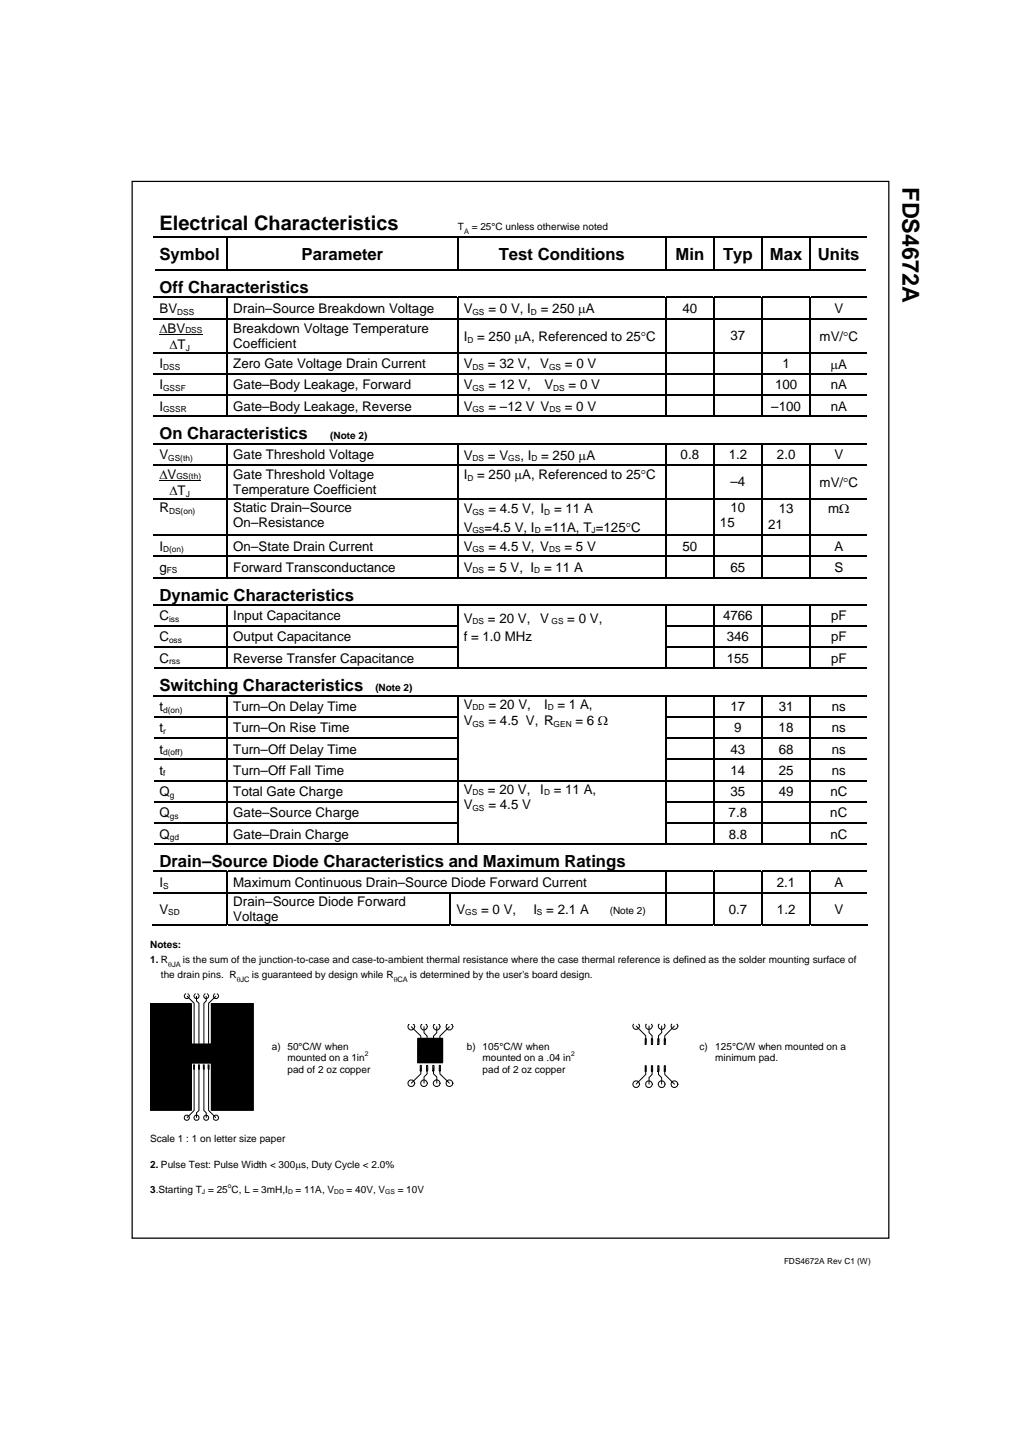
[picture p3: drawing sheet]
<svg xmlns="http://www.w3.org/2000/svg" width="210mm" height="297mm" viewBox="0 0 210 297" stroke-linecap="round" stroke-linejoin="round" font-family="sans-serif">
<path d="M27.2 37.3h155.6v217.4h-155.6z" fill="none" stroke="#010101" stroke-width=".26"/>
<g fill="none" stroke="#000" stroke-width=".25">
<path d="M31.6 48.7h15M46.9 48.7h47.1M94.1 48.8v6.7M94.3 48.7h42.5M136.9 48.8v6.7M137.1 48.7h9.6M146.8 48.8v6.7M147 48.7h9.6M156.8 48.7h9.7M166.8 48.7h11.5M31.6 61.2h15M31.6 65.6h15"/>
<path d="M31.6 72.5h15M31.6 76.9h15M46.9 61.2h47.1M46.9 65.6h47.1M46.9 72.5h47.1M46.9 76.9h47.1M94.1 61.3v4.1M94.1 65.7v6.7M94.1 72.7v4.1M94.1 77.1v4.1M94.3 61.2h42.5M94.3 65.6h42.5"/>
<path d="M94.3 72.5h42.5M94.3 76.9h42.5M136.9 61.3v4.1M136.9 65.7v6.7M136.9 72.7v4.1M136.9 77.1v4.1M137.1 61.2h9.6M137.1 65.6h9.6M137.1 72.5h9.6M137.1 76.9h9.6M146.8 61.3v4.1M146.8 65.7v6.7"/>
<path d="M146.8 72.7v4.1M146.8 77.1v4.1M147 61.2h9.6M147 65.6h9.6M147 72.5h9.6M147 76.9h9.6M156.8 61.2h9.7M156.8 65.6h9.7M156.8 72.5h9.7M156.8 76.9h9.7M166.8 61.2h11.5M166.8 65.6h11.5"/>
<path d="M166.8 72.5h11.5M166.8 76.9h11.5M31.6 81.3h15M31.6 91.2h15M31.6 95.6h15M46.9 81.3h47.1M46.9 91.2h47.1M46.9 95.6h47.1M94.1 81.4v4.2M94.1 91.4v4.1M94.1 95.8v6.7M94.3 81.3h42.5"/>
<path d="M94.3 91.2h42.5M94.3 95.6h42.5M136.9 81.4v4.2M136.9 91.4v4.1M136.9 95.8v6.7M137.1 81.3h9.6M137.1 91.2h9.6M137.1 95.6h9.6M146.8 81.4v4.2M146.8 91.4v4.1M146.8 95.8v6.7M147 81.3h9.6"/>
<path d="M147 91.2h9.6M147 95.6h9.6M156.8 81.3h9.7M156.8 91.2h9.7M156.8 95.6h9.7M166.8 81.3h11.5M166.8 91.2h11.5M166.8 95.6h11.5M31.6 102.6h15M31.6 110.1h15M31.6 114.4h15M31.6 118.8h146.7"/>
<path d="M46.9 102.6h47.1M46.9 110.1h47.1M46.9 114.4h47.1M94.1 102.7v7.2M94.1 110.2v4.1M94.1 114.6v4.1M94.3 102.6h42.5M94.3 110.1h42.5M94.3 114.4h42.5M136.9 102.7v7.2M136.9 110.2v4.1M136.9 114.6v4.1"/>
<path d="M137.1 102.6h9.6M137.1 110.1h9.6M137.1 114.4h9.6M146.8 102.7v7.2M146.8 110.2v4.1M146.8 114.6v4.1M147 102.6h9.6M147 110.1h9.6M147 114.4h9.6M156.8 102.6h9.7M156.8 110.1h9.7M156.8 114.4h9.7"/>
<path d="M166.8 102.6h11.5M166.8 110.1h11.5M166.8 114.4h11.5M31.6 124.4h146.7M31.7 128.8h14.9M31.7 133.1h14.9M31.7 137.5h146.6M46.9 128.8h47.1M46.9 133.1h47.1M94.1 124.5v4.1M94.1 128.9v4.1M94.1 133.3v4.1"/>
<path d="M136.9 124.5v4.1M136.9 128.9v4.1M136.9 133.3v4.1M137.1 128.8h9.6M137.1 133.1h9.6M146.8 124.5v4.1M146.8 128.9v4.1M146.8 133.3v4.1M147 128.8h9.6M147 133.1h9.6M156.8 128.8h9.7M156.8 133.1h9.7"/>
<path d="M166.8 128.8h11.5M166.8 133.1h11.5M31.6 143.1h15M31.7 147.4h14.9M31.7 151.8h14.9M31.7 156.2h14.9M46.9 143.1h47.1M46.9 147.4h47.1M46.9 151.8h47.1M46.9 156.2h47.1M94.1 143.2v4.1M94.1 147.6v4.1"/>
<path d="M94.1 152v4.1M94.1 156.3v4.1M94.3 143.1h42.5M136.9 143.2v4.1M136.9 147.6v4.1M136.9 152v4.1M136.9 156.3v4.1M137.1 143.1h9.6M137.1 147.4h9.6M137.1 151.8h9.6M137.1 156.2h9.6M146.8 143.2v4.1"/>
<path d="M146.8 147.6v4.1M146.8 152v4.1M146.8 156.3v4.1M147 143.1h9.6M147 147.4h9.6M147 151.8h9.6M147 156.2h9.6M156.8 143.1h9.7M156.8 147.4h9.7M156.8 151.8h9.7M156.8 156.2h9.7M166.8 143.1h11.5"/>
<path d="M166.8 147.4h11.5M166.8 151.8h11.5M166.8 156.2h11.5M31.7 160.6h14.9M31.7 173.7h146.6M46.9 160.6h47.1M94.1 160.7v4.1M94.1 165.1v4.1M94.1 169.5v4.1M94.3 160.6h42.5M136.9 160.7v4.1M136.9 165.1v4.1"/>
<path d="M136.9 169.5v4.1M136.9 179.4v4.1M137.1 160.6h9.6M146.8 160.7v4.1M146.8 165.1v4.1M146.8 169.5v4.1M146.8 179.4v4.1M147 160.6h9.6M156.8 160.6h9.7M166.8 160.6h11.5M31.3 190.2h15.3M46.9 190.2h45.6"/>
<path d="M92.6 183.8v6.6M92.8 190.2h44M136.9 183.8v6.6M137.1 190.2h9.6M146.8 183.8v6.6M147 190.2h9.6M156.8 190.2h9.7M166.8 190.2h11.6"/>
</g>
<g fill="#000">
<path d="M46.6 48.5h.3v.3h-.3zM94 48.5h.3v.3h-.3zM136.8 48.5h.3v.3h-.3zM146.7 48.5h.3v.3h-.3zM156.6 48.5h.2v.3h-.2zM166.5 48.5h.3v.3h-.3zM46.6 61.1h.3v.2h-.3zM46.6 65.4h.3v.3h-.3zM46.6 72.4h.3v.3h-.3zM46.6 76.8h.3v.3h-.3zM94 61.1h.3v.2h-.3zM94 65.4h.3v.3h-.3z"/>
<path d="M94 72.4h.3v.3h-.3zM94 76.8h.3v.3h-.3zM136.8 61.1h.3v.2h-.3zM136.8 65.4h.3v.3h-.3zM136.8 72.4h.3v.3h-.3zM136.8 76.8h.3v.3h-.3zM146.7 61.1h.3v.2h-.3zM146.7 65.4h.3v.3h-.3zM146.7 72.4h.3v.3h-.3zM146.7 76.8h.3v.3h-.3zM156.6 61.1h.2v.2h-.2zM156.6 65.4h.2v.3h-.2z"/>
<path d="M156.6 72.4h.2v.3h-.2zM156.6 76.8h.2v.3h-.2zM166.5 61.1h.3v.2h-.3zM166.5 65.4h.3v.3h-.3zM166.5 72.4h.3v.3h-.3zM166.5 76.8h.3v.3h-.3zM46.6 81.2h.3v.2h-.3zM46.6 91.1h.3v.3h-.3zM46.6 95.5h.3v.3h-.3zM94 81.2h.3v.2h-.3zM94 91.1h.3v.3h-.3zM94 95.5h.3v.3h-.3z"/>
<path d="M136.8 81.2h.3v.2h-.3zM136.8 91.1h.3v.3h-.3zM136.8 95.5h.3v.3h-.3zM146.7 81.2h.3v.2h-.3zM146.7 91.1h.3v.3h-.3zM146.7 95.5h.3v.3h-.3zM156.6 81.2h.2v.2h-.2zM156.6 91.1h.2v.3h-.2zM156.6 95.5h.2v.3h-.2zM166.5 81.2h.3v.2h-.3zM166.5 91.1h.3v.3h-.3zM166.5 95.5h.3v.3h-.3z"/>
<path d="M46.6 102.5h.3v.2h-.3zM46.6 109.9h.3v.3h-.3zM46.6 114.3h.3v.3h-.3zM94 102.5h.3v.2h-.3zM94 109.9h.3v.3h-.3zM94 114.3h.3v.3h-.3zM136.8 102.5h.3v.2h-.3zM136.8 109.9h.3v.3h-.3zM136.8 114.3h.3v.3h-.3zM146.7 102.5h.3v.2h-.3zM146.7 109.9h.3v.3h-.3zM146.7 114.3h.3v.3h-.3z"/>
<path d="M156.6 102.5h.2v.2h-.2zM156.6 109.9h.2v.3h-.2zM156.6 114.3h.2v.3h-.2zM166.5 102.5h.3v.2h-.3zM166.5 109.9h.3v.3h-.3zM166.5 114.3h.3v.3h-.3zM46.6 128.6h.3v.3h-.3zM46.6 133h.3v.3h-.3zM94 128.6h.3v.3h-.3zM94 133h.3v.3h-.3zM136.8 128.6h.3v.3h-.3zM136.8 133h.3v.3h-.3z"/>
<path d="M146.7 128.6h.3v.3h-.3zM146.7 133h.3v.3h-.3zM156.6 128.6h.2v.3h-.2zM156.6 133h.2v.3h-.2zM166.5 128.6h.3v.3h-.3zM166.5 133h.3v.3h-.3zM46.6 143h.3v.2h-.3zM46.6 147.3h.3v.3h-.3zM46.6 151.7h.3v.3h-.3zM46.6 156.1h.3v.2h-.3zM94 143h.3v.2h-.3zM94 147.3h.3v.3h-.3z"/>
<path d="M94 151.7h.3v.3h-.3zM94 156.1h.3v.2h-.3zM136.8 143h.3v.2h-.3zM136.8 147.3h.3v.3h-.3zM136.8 151.7h.3v.3h-.3zM136.8 156.1h.3v.2h-.3zM146.7 143h.3v.2h-.3zM146.7 147.3h.3v.3h-.3zM146.7 151.7h.3v.3h-.3zM146.7 156.1h.3v.2h-.3zM156.6 143h.2v.2h-.2zM156.6 147.3h.2v.3h-.2z"/>
<path d="M156.6 151.7h.2v.3h-.2zM156.6 156.1h.2v.2h-.2zM166.5 143h.3v.2h-.3zM166.5 147.3h.3v.3h-.3zM166.5 151.7h.3v.3h-.3zM166.5 156.1h.3v.2h-.3zM46.6 160.4h.3v.3h-.3zM46.6 164.8h.3v.3h-.3zM46.6 169.2h.3v.3h-.3zM46.6 179.2h.3v.2h-.3zM94 160.4h.3v.3h-.3zM94 164.8h.3v.3h-.3z"/>
<path d="M94 169.2h.3v.3h-.3zM136.8 160.4h.3v.3h-.3zM136.8 164.8h.3v.3h-.3zM136.8 169.2h.3v.3h-.3zM136.8 179.2h.3v.2h-.3zM146.7 160.4h.3v.3h-.3zM146.7 164.8h.3v.3h-.3zM146.7 169.2h.3v.3h-.3zM146.7 179.2h.3v.2h-.3zM156.6 160.4h.2v.3h-.2zM156.6 164.8h.2v.3h-.2zM156.6 169.2h.2v.3h-.2z"/>
<path d="M156.6 179.2h.2v.2h-.2zM166.5 160.4h.3v.3h-.3zM166.5 164.8h.3v.3h-.3zM166.5 169.2h.3v.3h-.3zM166.5 179.2h.3v.2h-.3zM46.6 183.5h.3v.3h-.3zM92.5 183.5h.3v.3h-.3zM136.8 183.5h.3v.3h-.3zM146.7 183.5h.3v.3h-.3zM156.6 183.5h.2v.3h-.2zM166.5 183.5h.3v.3h-.3z"/>
</g>
<g fill="none" stroke="#000" stroke-width=".23">
<path d="M31.9 55.6h146.1M46.7 48.8v6.7M156.7 48.8v6.7M166.7 48.8v6.7M46.7 61.3v4.1M46.7 65.7v6.7M46.7 72.7v4.1M46.7 77.1v4.1M156.7 61.3v4.1M156.7 65.7v6.7M156.7 72.7v4.1M156.7 77.1v4.1"/>
<path d="M166.7 61.3v4.1M166.7 65.7v6.7M166.7 72.7v4.1M166.7 77.1v4.1M31.6 85.7h146.7M46.7 81.4v4.2M46.7 91.4v4.1M46.7 95.8v6.7M156.7 81.4v4.2M156.7 91.4v4.1M156.7 95.8v6.7M166.7 81.4v4.2"/>
<path d="M166.7 91.4v4.1M166.7 95.8v6.7M46.7 102.7v7.2M46.7 110.2v4.1M46.7 114.6v4.1M156.7 102.7v7.2M156.7 110.2v4.1M156.7 114.6v4.1M166.7 102.7v7.2M166.7 110.2v4.1M166.7 114.6v4.1M46.7 124.5v4.1"/>
<path d="M46.7 128.9v4.1M46.7 133.3v4.1M156.7 124.5v4.1M156.7 128.9v4.1M156.7 133.3v4.1M166.7 124.5v4.1M166.7 128.9v4.1M166.7 133.3v4.1M46.7 143.2v4.1M46.7 147.6v4.1M46.7 152v4.1M46.7 156.3v4.1"/>
<path d="M156.7 143.2v4.1M156.7 147.6v4.1M156.7 152v4.1M156.7 156.3v4.1M166.7 143.2v4.1M166.7 147.6v4.1M166.7 152v4.1M166.7 156.3v4.1M31.6 179.3h15M31.7 164.9h14.9M31.7 169.3h14.9M46.7 160.7v4.1"/>
<path d="M46.7 165.1v4.1M46.7 169.5v4.1M46.7 179.4v4.1M46.9 164.9h47.1M46.9 169.3h47.1M46.9 179.3h89.9M137.1 164.9h9.6M137.1 169.3h9.6M137.1 179.3h9.6M147 164.9h9.6M147 169.3h9.6M147 179.3h9.6"/>
<path d="M156.7 160.7v4.1M156.7 165.1v4.1M156.7 169.5v4.1M156.7 179.4v4.1M156.8 164.9h9.7M156.8 169.3h9.7M156.8 179.3h9.7M166.7 160.7v4.1M166.7 165.1v4.1M166.7 169.5v4.1M166.7 179.4v4.1M166.8 164.9h11.5"/>
<path d="M166.8 169.3h11.5M166.8 179.3h11.5M31.6 183.7h15M46.7 183.8v6.6M46.9 183.7h45.6M92.8 183.7h44M137.1 183.7h9.6M147 183.7h9.6M156.7 183.8v6.6M156.8 183.7h9.7M166.7 183.8v6.6M166.8 183.7h11.5"/>
</g>
<g fill="none" stroke="#000" stroke-width=".21">
<path d="M32.8 68.8h8.9M32.8 98.8h8.6M30.8 206.4h8.6M30.9 206.4l-.1 .1M31 206.4l-.2 .2M31.1 206.4l-.3 .3M31.2 206.4l-.4 .4M31.3 206.4l-.5 .5M31.4 206.4l-.6 .6M31.5 206.4l-.7 .7M31.6 206.4l-.8 .8M31.6 206.4l-.8 .9"/>
<path d="M31.7 206.4l-.9 .9M31.8 206.4l-1 1M32 206.4l-1.2 1.2M32.1 206.4l-1.3 1.3M32.2 206.4l-1.4 1.4M32.3 206.4l-1.5 1.5M32.4 206.4l-1.6 1.6M32.5 206.4l-1.7 1.7M32.6 206.4l-1.8 1.8M32.7 206.4l-1.9 1.9M32.7 206.4l-1.9 2M32.8 206.4l-2 2"/>
<path d="M32.9 206.4l-2.1 2.2M33 206.4l-2.2 2.2M33.1 206.4l-2.3 2.3M33.2 206.4l-2.4 2.4M33.3 206.4l-2.5 2.5M33.3 206.4l-2.5 2.6M33.4 206.4l-2.6 2.6M33.5 206.4l-2.7 2.7M33.6 206.4l-2.8 2.8M33.7 206.4l-2.9 2.9M33.8 206.4l-3 3M33.8 206.4l-3 3.1"/>
<path d="M33.9 206.4l-3.1 3.2M34 206.4l-3.2 3.3M34.1 206.4l-3.3 3.3M34.2 206.4l-3.4 3.4M34.2 206.4l-3.4 3.5M34.4 206.4l-3.6 3.6M34.4 206.4l-3.6 3.7M34.5 206.4l-3.7 3.7M34.6 206.4l-3.8 3.8M34.7 206.4l-3.9 3.9M34.8 206.4l-4 4M34.9 206.4l-4.1 4.1"/>
<path d="M34.9 206.4l-4.1 4.2M35 206.4l-4.2 4.3M35.1 206.4l-4.3 4.4M35.2 206.4l-4.4 4.4M35.3 206.4l-4.5 4.5M35.4 206.4l-4.6 4.6M35.5 206.4l-4.7 4.7M35.5 206.4l-4.7 4.8M35.6 206.4l-4.8 4.9M35.7 206.4l-4.9 5M35.8 206.4l-5 5M35.9 206.4l-5.1 5.1"/>
<path d="M36 206.4l-5.2 5.2M36 206.4l-5.2 5.3M36.1 206.4l-5.3 5.4M36.2 206.4l-5.4 5.4M36.3 206.4l-5.5 5.5M36.4 206.4l-5.6 5.6M36.5 206.4l-5.7 5.7M36.6 206.4l-5.8 5.8M36.6 206.4l-5.8 5.9M36.7 206.4l-5.9 6M36.8 206.4l-6 6M36.9 206.4l-6.1 6.1"/>
<path d="M37 206.4l-6.2 6.2M37.1 206.4l-6.3 6.3M37.1 206.4l-6.3 6.4M37.2 206.4l-6.4 6.5M37.3 206.4l-6.5 6.6M37.4 206.4l-6.6 6.6M37.5 206.4l-6.7 6.7M37.6 206.4l-6.8 6.8M37.7 206.4l-6.9 6.9M37.7 206.4l-6.9 7M37.8 206.4l-7 7.1M37.9 206.4l-7.1 7.2"/>
<path d="M38 206.4l-7.2 7.2M38.1 206.4l-7.3 7.3M38.2 204.4l-.3 .5 .3 .5h.4l.4-.5-.4-.5M38.2 206.4l-7.4 7.4M38.3 206.4l-7.5 7.5M38.4 206.4l-7.6 7.6M38.4 206.4l-7.6 7.7M38.4 204.9l1.5 1.5v8.9M38.5 206.4l-7.7 7.8M38.6 206.4l-7.8 7.8M38.7 206.4l-7.9 7.9M38.8 206.4l-8 8"/>
<path d="M38.9 206.4l-8.1 8.1M38.9 206.4l-8.1 8.2M39 206.4l-8.2 8.3M39.1 206.4l-8.3 8.3M39.2 206.4l-8.4 8.4M39.3 206.4l-8.5 8.5M39.4 219.2l-8.6 8.5M39.4 219.3l-8.6 8.5M39.4 219.4l-8.6 8.5M39.4 219.4l-8.6 8.6M39.4 219.5l-8.6 8.6M39.4 219.6l-8.6 8.6"/>
<path d="M39.4 219.1l-8.6 8.6M39.4 219l-8.6 8.6M39.4 218.9l-8.6 8.6M39.4 214.6l-8.6 8.5M39.4 214.5l-8.6 8.6M39.4 214.4l-8.6 8.5M39.4 214.1l-8.6 8.6M39.4 214l-8.6 8.6M39.4 213.9l-8.6 8.6M39.4 213.6l-8.6 8.6M39.4 213.5l-8.6 8.6M39.4 213.4l-8.6 8.6"/>
<path d="M39.4 213.3l-8.6 8.6M39.4 213.1l-8.6 8.6M39.4 213l-8.6 8.6M39.4 212.9l-8.6 8.6M39.4 212.5l-8.6 8.5M39.4 212.4l-8.6 8.5M39.4 211.4l-8.6 8.5M39.4 211.2l-8.6 8.6M39.4 211l-8.6 8.6M39.4 210.9l-8.6 8.5M39.4 218.8l-8.6 8.5M39.4 206.4l-8.6 8.6"/>
<path d="M39.4 206.5l-8.6 8.6M39.4 206.6l-8.6 8.6M39.4 206.7l-8.6 8.6M39.4 206.8l-8.6 8.5M39.4 206.8l-8.6 8.6M39.4 206.9l-8.6 8.6M39.4 207.1l-8.6 8.5M39.4 207.1l-8.6 8.6M39.4 207.2l-8.6 8.6M39.4 207.3l-8.6 8.5M39.4 207.4l-8.6 8.5M39.4 207.5l-8.6 8.5"/>
<path d="M39.4 207.5l-8.6 8.6M39.4 207.6l-8.6 8.6M39.4 207.7l-8.6 8.6M39.4 207.8l-8.6 8.6M39.4 207.9l-8.6 8.5M39.4 207.9l-8.6 8.6M39.4 208l-8.6 8.6M39.4 208.1l-8.6 8.6M39.4 208.2l-8.6 8.6M39.4 208.3l-8.6 8.5M39.4 208.4l-8.6 8.6M39.4 208.5l-8.6 8.6"/>
<path d="M39.4 208.6l-8.6 8.5M39.4 208.7l-8.6 8.5M39.4 208.7l-8.6 8.6M39.4 208.8l-8.6 8.6M39.4 208.9l-8.6 8.6M39.4 209l-8.6 8.6M39.4 209.1l-8.6 8.5M39.4 209.2l-8.6 8.5M39.4 209.3l-8.6 8.5M39.4 209.3l-8.6 8.6M39.4 209.4l-8.6 8.6M39.4 209.5l-8.6 8.6"/>
<path d="M39.4 209.6l-8.6 8.6M39.4 209.7l-8.6 8.5M39.4 209.8l-8.6 8.5M39.4 209.8l-8.6 8.6M39.4 209.9l-8.6 8.6M39.4 210l-8.6 8.6M39.4 210.1l-8.6 8.6M39.4 210.2l-8.6 8.5M39.4 210.3l-8.6 8.5M39.4 210.4l-8.6 8.5M39.4 210.4l-8.6 8.6M39.4 210.5l-8.6 8.6"/>
<path d="M39.4 210.6l-8.6 8.6M39.4 210.8l-8.6 8.5M39.4 210.9l-8.6 8.6M39.4 211.1l-8.6 8.6M39.4 211.3l-8.6 8.5M39.4 211.4l-8.6 8.6M39.4 211.5l-8.6 8.6M39.4 211.6l-8.6 8.6M39.4 211.7l-8.6 8.6M39.4 211.8l-8.6 8.5M39.4 211.9l-8.6 8.5M39.4 212l-8.6 8.5"/>
<path d="M39.4 212l-8.6 8.6M39.4 212.1l-8.6 8.6M39.4 212.2l-8.6 8.6M39.4 212.3l-8.6 8.6M39.4 212.6l-8.6 8.5M39.4 212.6l-8.6 8.6M39.4 212.7l-8.6 8.6M39.4 212.8l-8.6 8.6M39.4 213.1l-8.6 8.5M39.4 213.2l-8.6 8.6M39.4 213.7l-8.6 8.5M39.4 213.8l-8.6 8.5"/>
<path d="M39.4 213.8l-8.6 8.6M39.4 214.2l-8.6 8.5M39.4 214.2l-8.6 8.6M39.4 214.4l-8.6 8.6M39.4 214.7l-8.6 8.6M39.4 218.8l-8.6 8.6M39.4 219.7l-8.6 8.6M39.4 219.9l-8.5 8.5M39.4 220l-8.4 8.4M39.4 219.8l-8.6 8.6M39.4 214.8h4.1v-8.4h8.6v22h-8.6v-9.7h-4.1v9.7h-8.6M39.4 206.4v8.4"/>
<path d="M39.4 214.8l-8.6 8.5M39.5 214.8l-8.7 8.6M39.5 214.8l-8.7 8.7M39.6 214.8l-8.8 8.8M39.7 214.8l-8.9 8.9M39.8 214.8l-9 9M39.8 214.9h.2v.8h-.2zM39.8 219.1h.2v.8h-.2zM39.9 214.8l-9.1 9M39.9 219.5v8.9l-1.5 1.5M40 214.8l-9.2 9.1M40.1 214.8l-9.3 9.2"/>
<path d="M40.1 214.8l-9.3 9.3M40.2 204.4l-.3 .5 .3 .5h.4l.3-.2 .1-.3-.4-.5M40.2 214.8l-9.4 9.4M40.3 214.8l-9.5 9.4M40.4 214.8l-9.6 9.6M40.4 204.9v1l.5 .5v8.9M40.5 214.8l-9.7 9.6M40.6 214.8l-9.8 9.7M40.6 214.8l-9.8 9.8M40.7 214.8l-9.9 9.9M40.8 214.8l-10 10M40.8 214.9h.2v.8h-.2z"/>
<path d="M40.8 219.1h.2v.8h-.2zM40.9 214.8l-10.1 10.1M40.9 219.5v8.9l-.5 .5v1M41 214.8l-10.2 10.1M41.1 214.8l-10.3 10.2M41.1 217.4h.6M41.2 214.8l-10.4 10.3M41.2 214.8l-10.4 10.4M41.3 214.8l-10.5 10.5M41.4 214.8l-10.6 10.6M41.4 217.1v.6M41.5 214.8l-10.7 10.7"/>
<path d="M41.6 214.8l-10.8 10.7M41.7 214.8l-10.9 10.8M41.7 214.8l-10.9 10.9M41.8 214.9h.2v.8h-.2zM41.8 219.1h.2v.8h-.2zM41.8 214.8l-11 11M41.9 214.8l-11.1 11.1M41.9 219.5v8.9l.5 .5v1M42 214.8l-11.2 11.2M42.1 214.8l-11.3 11.3M42.2 214.8l-11.4 11.4M42.2 204.4l-.3 .5 .3 .5h.4l.3-.5-.3-.5"/>
<path d="M42.3 214.8l-11.5 11.5M42.4 204.9v1l-.5 .5v8.9M42.4 214.8l-11.6 11.6M42.5 214.8l-11.7 11.7M42.6 214.8l-11.8 11.8M42.7 214.8l-11.9 11.8M42.8 214.8l-12 11.9M42.8 214.9h.2v.8h-.2zM42.8 219.1h.2v.8h-.2zM42.8 214.8l-12 12M42.9 219.5v8.9l1.5 1.5M42.9 214.8l-12.1 12.1"/>
<path d="M43 214.8l-12.2 12.2M43.1 214.8l-12.3 12.3M43.2 214.8l-12.4 12.4M43.3 214.8l-12.5 12.5M43.3 214.8l-3.8 3.9M43.4 214.8l-3.9 3.9M43.5 206.4v.1M43.6 206.4l-.1 .2M43.7 206.4l-.2 .3M43.8 206.4l-.3 .4M43.9 206.4l-.4 .4M43.9 206.4l-.4 .5"/>
<path d="M44 206.4l-.5 .6M44.1 206.4l-.6 .7M44.2 204.4l-.3 .5 .3 .5h.4l.4-.5-.4-.5M44.2 206.4l-.7 .8M44.3 206.4l-.8 .9M44.4 206.4l-.9 .9M44.4 204.9l-1.5 1.5v8.9M44.5 206.4l-1 1M44.6 206.4l-1.1 1.1M44.6 206.4l-1.1 1.2M44.7 206.4l-1.2 1.3M44.8 206.4l-1.3 1.4"/>
<path d="M44.9 206.4l-1.4 1.5M45 206.4l-1.5 1.5M45 206.4l-1.5 1.6M45.1 206.4l-1.6 1.7M45.2 206.4l-1.7 1.8M45.3 206.4l-1.8 1.9M45.4 206.4l-1.9 2M45.5 206.4l-2 2M45.6 206.4l-2.1 2.1M45.7 206.4l-2.2 2.2M45.7 206.4l-2.2 2.3M45.8 206.4l-2.3 2.4"/>
<path d="M45.9 206.4l-2.4 2.5M46 206.4l-2.5 2.6M46.1 206.4l-2.6 2.6M46.1 206.4l-2.6 2.7M46.2 206.4l-2.7 2.8M46.3 206.4l-2.8 2.9M46.4 206.4l-2.9 3M46.5 206.4l-3 3.1M46.6 206.4l-3.1 3.2M46.7 206.4l-3.2 3.3M46.8 206.4l-3.3 3.4M46.9 206.4l-3.4 3.5"/>
<path d="M47 206.4l-3.5 3.6M47.1 206.4l-3.6 3.7M47.2 206.4l-3.7 3.7M47.3 206.4l-3.8 3.8M47.3 206.4l-3.8 3.9M47.4 206.4l-3.9 4M47.5 206.4l-4 4.1M47.6 206.4l-4.1 4.2M47.7 206.4l-4.2 4.3M47.8 206.4l-4.3 4.3M47.8 206.4l-4.3 4.4M47.9 206.4l-4.4 4.5"/>
<path d="M48 206.4l-4.5 4.6M48.1 206.4l-4.6 4.7M48.2 206.4l-4.7 4.8M48.3 206.4l-4.8 4.9M48.4 206.4l-4.9 4.9M48.5 206.4l-5 5M48.5 206.4l-5 5.1M48.6 206.4l-5.1 5.2M48.8 206.4l-5.3 5.4M48.9 206.4l-5.4 5.4M48.9 206.4l-5.4 5.5M49 206.4l-5.5 5.6"/>
<path d="M49.1 206.4l-5.6 5.7M49.2 206.4l-5.7 5.8M49.3 206.4l-5.8 5.9M49.4 206.4l-5.9 6M49.5 206.4l-6 6M49.6 206.4l-6.1 6.1M49.6 206.4l-6.1 6.2M49.7 206.4l-6.2 6.3M49.8 206.4l-6.3 6.4M49.9 206.4l-6.4 6.5M50 206.4l-6.5 6.6M50.1 206.4l-6.6 6.7"/>
<path d="M50.2 206.4l-6.7 6.8M50.3 206.4l-6.8 6.9M50.4 206.4l-6.9 7M50.5 206.4l-7 7.1M50.6 206.4l-7.1 7.2M50.7 206.4l-7.2 7.2M50.7 206.4l-7.2 7.3M50.8 206.4l-7.3 7.4M50.9 206.4l-7.4 7.5M51 206.4l-7.5 7.6M51.1 206.4l-7.6 7.7M51.2 206.4l-7.7 7.7"/>
<path d="M51.2 206.4l-7.7 7.8M51.3 206.4l-7.8 7.9M51.4 206.4l-7.9 8M51.5 206.4l-8 8.1M51.6 206.4l-8.1 8.2M51.7 206.4l-8.2 8.3M51.8 206.4l-8.3 8.3M51.9 206.4l-12.3 12.3M51.9 206.4l-12.2 12.3M52 206.4l-12.2 12.3M52.1 206.4l-12.2 12.3M52.1 207.9l-10.8 10.8"/>
<path d="M52.1 209.5l-9.2 9.2M52.1 210l-8.6 8.7M52.1 210.1l-8.6 8.7M52.1 210.2l-8.6 8.6M52.1 210.3l-8.6 8.6M52.1 210.4l-8.6 8.6M52.1 210.4l-8.6 8.7M52.1 210.5l-8.6 8.7M52.1 210.6l-8.6 8.6M52.1 210.7l-8.6 8.6M52.1 210.8l-8.6 8.6M52.1 210.9l-8.6 8.6"/>
<path d="M52.1 210.9l-8.6 8.7M52.1 211.1l-8.6 8.6M52.1 211.1l-8.6 8.7M52.1 211.2l-8.6 8.6M52.1 211.3l-8.6 8.6M52.1 211.4l-8.6 8.6M52.1 211.5l-8.6 8.6M52.1 211.5l-8.6 8.7M52.1 211.6l-8.6 8.7M52.1 211.7l-8.6 8.6M52.1 211.8l-8.6 8.6M52.1 211.9l-8.6 8.6"/>
<path d="M52.1 212l-8.6 8.6M52.1 212l-8.6 8.7M52.1 212.2l-8.6 8.6M52.1 212.2l-8.6 8.7M52.1 212.3l-8.6 8.6M52.1 212.4l-8.6 8.6M52.1 212.5l-8.6 8.6M52.1 212.6l-8.6 8.6M52.1 212.6l-8.6 8.7M52.1 212.7l-8.6 8.7M52.1 212.8l-8.6 8.7M52.1 212.9l-8.6 8.7"/>
<path d="M52.1 213l-8.6 8.6M52.1 213.1l-8.6 8.6M52.1 213.2l-8.6 8.6M52.1 213.3l-8.6 8.6M52.1 213.3l-8.6 8.7M52.1 213.4l-8.6 8.7M52.1 213.5l-8.6 8.7M52.1 213.6l-8.6 8.6M52.1 213.7l-8.6 8.6M52.1 213.8l-8.6 8.6M52.1 213.9l-8.6 8.6M52.1 213.9l-8.6 8.7"/>
<path d="M52.1 214l-8.6 8.7M52.1 214.1l-8.6 8.6M52.1 214.2l-8.6 8.6M52.1 214.3l-8.6 8.6M52.1 214.4l-8.6 8.6M52.1 214.4l-8.6 8.7M52.1 214.5l-8.6 8.6M52.1 214.6l-8.6 8.6M52.1 214.7l-8.6 8.7M52.1 214.8l-8.6 8.6M52.1 214.9l-8.6 8.6M52.1 215l-8.6 8.6"/>
<path d="M52.1 215l-8.6 8.7M52.1 215.1l-8.6 8.7M52.1 215.2l-8.6 8.6M52.1 215.3l-8.6 8.6M52.1 215.4l-8.6 8.6M52.1 215.5l-8.6 8.6M52.1 215.5l-8.6 8.7M52.1 215.6l-8.6 8.7M52.1 215.7l-8.6 8.6M52.1 215.8l-8.6 8.6M52.1 215.9l-8.6 8.6M52.1 216l-8.6 8.6"/>
<path d="M52.1 216l-8.6 8.7M52.1 216.1l-8.6 8.7M52.1 216.2l-8.6 8.7M52.1 216.3l-8.6 8.7M52.1 216.4l-8.6 8.6M52.1 216.5l-8.6 8.6M52.1 216.6l-8.6 8.6M52.1 216.6l-8.6 8.7M52.1 216.7l-8.6 8.7M52.1 216.8l-8.6 8.6M52.1 216.9l-8.6 8.7M52.1 217l-8.6 8.6"/>
<path d="M52.1 217.1l-8.6 8.6M52.1 217.2l-8.6 8.6M52.1 217.3l-8.6 8.6M52.1 217.3l-8.6 8.7M52.1 217.4l-8.6 8.7M52.1 217.5l-8.6 8.6M52.1 217.6l-8.6 8.6M52.1 217.7l-8.6 8.6M52.1 217.8l-8.6 8.6M52.1 217.8l-8.6 8.7M52.1 217.9l-8.6 8.7M52.1 218l-8.6 8.6"/>
<path d="M52.1 218.1l-8.6 8.6M52.1 218.2l-8.6 8.6M52.1 218.2l-8.6 8.7M52.1 218.4l-8.6 8.6M52.1 218.5l-8.6 8.6M52.1 218.5l-8.6 8.7M52.1 218.6l-8.6 8.6M52.1 218.7l-8.6 8.6M52.1 218.8l-8.6 8.6M52.1 218.9l-8.6 8.6M52.1 218.9l-8.6 8.7M52.1 219l-8.6 8.7"/>
<path d="M52.1 219.1l-8.6 8.7M52.1 219.2l-8.6 8.6M52.1 219.3l-8.6 8.6M52.1 219.4l-8.6 8.6M52.1 219.5l-8.6 8.6M52.1 219.6l-8.6 8.6M52.1 219.7l-8.6 8.6M52.1 208.6l-10.1 10.1M52.1 208.8l-9.9 9.9M52.1 209.1l-9.6 9.6M52.1 209.3l-9.3 9.4M52.1 206.7l-12 12"/>
<path d="M52.1 206.5l-12.1 12.2M52.1 207.2l-11.4 11.5M52.1 207.7l-10.9 11M52.1 208.1l-10.5 10.6M52.1 208.4l-10.3 10.3M52.1 208.7l-10 10M52.1 209.8l-8.8 8.9M52.1 206.9l-11.7 11.8M52.1 208l-10.7 10.7M52.1 220l-8.4 8.4M52.1 207.5l-11.2 11.2M52.1 209.6l-9.1 9.1"/>
<path d="M52.1 206.8l-11.9 11.9M52.1 207.1l-11.6 11.6M52.1 207.3l-11.4 11.4M52.1 208.2l-10.4 10.5M52.1 208.5l-10.2 10.2M52.1 208.9l-9.8 9.8M52.1 219.8l-8.6 8.6M52.1 207.6l-11.1 11.1M52.1 208.7l-9.9 10M52.1 209.2l-9.5 9.5M52.1 209.4l-9.3 9.3M52.1 209.7l-9 9"/>
<path d="M52.1 206.6l-12 12.1M52.1 206.9l-11.8 11.8M52.1 207.1l-11.5 11.6M52.1 209l-9.7 9.7M52.1 207.8l-10.9 10.9M52.1 208l-10.6 10.7M52.1 209.9l-8.8 8.8M52.1 219.9l-8.5 8.5M52.1 207.4l-11.3 11.3M52.1 208.3l-10.4 10.4M52.1 207.6l-11 11.1M52.1 209.3l-9.4 9.4"/>
<path d="M52.1 209.8l-8.9 8.9M84.2 210.6l-.3 .6 .1 .4 .3 .3h.5l.3-.3 .2-.4-.4-.6M84.6 211.2l2 1.9v1.2M85.9 213.6h5.1v5h-5.1zM86 213.6l-.1 .1M86.1 213.6l-.2 .2M86.2 213.6l-.3 .3M86.4 213.6l-.5 .4M86.4 213.7h.3v1.1h-.3zM86.4 219.2h.3v1.1h-.3zM86.5 213.6l-.6 .5M86.6 219.7v1.2l-2 1.9"/>
<path d="M86.6 213.6l-.7 .6M86.7 213.6l-.8 .8M86.8 210.6l-.3 .6 .1 .4 .4 .3h.4l.3-.3 .2-.4-.4-.6M86.8 213.6l-.9 .9M86.9 213.6l-1 1M87 213.6l-1.1 1.1M87.2 213.6l-1.3 1.2M87.2 211.2v1.2l.6 .7v1.2M87.3 213.6l-1.4 1.3M87.4 213.6l-1.5 1.4M87.5 213.6l-1.6 1.5M87.6 213.6l-1.7 1.6"/>
<path d="M87.7 213.7h.3v1.1h-.3zM87.7 219.2h.3v1.1h-.3zM87.7 213.6l-1.8 1.7M87.8 213.6l-1.9 1.8M87.8 219.7v1.2l-.6 .6v1.3M87.9 213.6l-2 1.9M88.1 213.6l-2.2 2M88.1 217h.8M88.2 213.6l-2.3 2.2M88.3 213.6l-2.4 2.3M88.4 213.6l-2.5 2.4M88.5 213.6l-2.6 2.5"/>
<path d="M88.5 216.6v.8M88.6 213.6l-2.7 2.6M88.7 213.6l-2.8 2.7M88.8 213.6l-2.9 2.9M88.9 213.6l-3 2.9M89 213.7h.3v1.1h-.3zM89 219.2h.3v1.1h-.3zM89 213.6l-3.1 3M89.2 219.7v1.2l.6 .6v1.3M89.2 213.6l-3.3 3.2M89.3 213.6l-3.4 3.3M89.4 213.6l-3.5 3.4"/>
<path d="M89.5 213.6l-3.6 3.5M89.5 210.6l-.4 .6 .1 .4 .4 .3h.4l.4-.3 .1-.4-.3-.6M89.6 213.6l-3.7 3.6M89.7 213.6l-3.8 3.7M89.8 211.2v1.2l-.6 .7v1.2M89.8 213.6l-3.9 3.8M89.9 213.6l-4 3.9M90.1 213.6l-4.2 4.1M90.1 213.6l-4.2 4.2M90.3 213.6l-4.4 4.3M90.3 213.7h.3v1.1h-.3zM90.3 219.2h.3v1.1h-.3z"/>
<path d="M90.4 213.6l-4.5 4.4M90.5 219.7v1.2l1.9 1.9M90.5 213.6l-4.6 4.5M90.6 213.6l-4.7 4.6M90.7 213.6l-4.8 4.7M90.8 213.6l-4.9 4.8M90.9 213.6l-5 4.9M91 218l-.6 .6M91 218.5l-.1 .1M91 218.4l-.2 .2M91 217.1l-1.5 1.5M91 214.5l-4.2 4.1"/>
<path d="M91 215l-3.6 3.6M91 217.8l-.9 .8M91 213.7l-5 4.9M91 215.9l-2.7 2.7M91 216.5l-2.2 2.1M91 216.5l-2.1 2.1M91 217.2l-1.4 1.4M91 215.1l-3.5 3.5M91 217.9l-.7 .7M91 213.8l-4.9 4.8M91 215.2l-3.4 3.4M91 213.9l-4.7 4.7"/>
<path d="M91 216.7l-2 1.9M91 214.6l-4.1 4M91 217.3l-1.3 1.3M91 214.8l-3.8 3.8M91 215.3l-3.3 3.3M91 217.4l-1.2 1.2M91 216l-2.6 2.6M91 217.6l-1 1M91 218.1l-.5 .5M91 214l-4.6 4.6M91 216.1l-2.5 2.5M91 214.1l-4.5 4.5"/>
<path d="M91 214.7l-4 3.9M91 216.2l-2.4 2.4M91 216.8l-1.8 1.8M91 215.4l-3.2 3.2M91 217.7l-.9 .9M91 216.9l-1.7 1.7M91 217l-1.6 1.6M91 215.5l-3.1 3.1M91 214.4l-4.3 4.2M91 214.9l-3.7 3.7M91 218.3l-.3 .3M91 213.6l-5.1 5"/>
<path d="M91 215.6l-2.9 3M91 216.3l-2.3 2.3M91 215.8l-2.8 2.8M91 214.2l-4.4 4.4M91 218.2l-.4 .4M92.1 210.6l-.3 .2-.1 .4 .1 .4 .4 .3h.4l.4-.3 .2-.4-.4-.6M92.4 211.2l-1.9 1.9v1.2M130.4 210.6l-.3 .5 .2 .4 .3 .2h.4l.4-.2 .2-.4-.3-.5M130.8 211.1l2 2v1.1M132.7 213.7h.2v1.1h-.2zM132.7 219.2h.2v1.2h-.2zM132.8 219.8v1.2l-2 2"/>
<path d="M133 210.6l-.2 .5 .1 .4 .3 .2h.5l.3-.2 .2-.4-.3-.5M133.5 211.1v1.3l.6 .7v1.1M134 213.7h.2v1.1h-.2zM134 219.2h.2v1.2h-.2zM134.1 219.8v1.2l-.6 .7v1.3M135.3 213.7h.2v1.1h-.2zM135.3 219.2h.2v1.2h-.2zM135.4 219.8v1.2l.7 .7v1.3M135.6 210.6l-.2 .5 .1 .4 .3 .2h.5l.4-.2 .1-.4-.2-.5M136.1 211.1v1.3l-.7 .7v1.1M136.6 213.7h.2v1.1h-.2zM136.6 219.2h.2v1.2h-.2z"/>
<path d="M136.7 219.8v1.2l2 2M138.2 210.6l-.2 .5 .1 .4 .4 .2h.4l.4-.2 .1-.4-.2-.5M138.7 211.1l-2 2v1.1M39.4 227.7l-.7 .7M39.4 224.6l-3.9 3.8M39.4 225.7l-2.7 2.7M39.4 226.3l-2.2 2.1M39.4 224.1l-4.3 4.3M39.4 220.1l-8.3 8.3M39.4 220.5l-7.9 7.9M39.4 221.1l-7.3 7.3M39.4 222.3l-6.1 6.1"/>
<path d="M39.4 222.7l-5.7 5.7M39.4 222.9l-5.5 5.5M39.4 223.5l-5 4.9M39.4 225l-3.4 3.4M39.4 226.5l-1.9 1.9M39.4 220.8l-7.6 7.6M39.4 225.6l-2.8 2.8M39.4 224.6l-3.8 3.8M39.4 226.8l-1.7 1.6M39.4 227.9l-.5 .5M39.4 220.4l-8 8M39.4 220.6l-7.8 7.8"/>
<path d="M39.4 222l-6.4 6.4M39.4 222.5l-5.9 5.9M39.4 222.8l-5.6 5.6M39.4 223.2l-5.2 5.2M39.4 224.9l-3.5 3.5M39.4 226.4l-2.1 2M39.4 224.4l-4.1 4M39.4 227l-1.4 1.4M39.4 226.6l-1.8 1.8M39.4 223.9l-4.5 4.5M39.4 226.1l-2.3 2.3M39.4 228.2l-.2 .2"/>
<path d="M39.4 227.3l-1.2 1.1M39.4 220.9l-7.5 7.5M39.4 221.1l-7.2 7.3M39.4 221.6l-6.8 6.8M39.4 222.1l-6.3 6.3M39.4 223.7l-4.7 4.7M39.4 221.3l-7.1 7.1M39.4 224.2l-4.2 4.2M39.4 225.8l-2.6 2.6M39.4 227.5l-.9 .9M39.4 227.1l-1.3 1.3M39.4 221.4l-7 7"/>
<path d="M39.4 223.5l-4.9 4.9M39.4 225.1l-3.3 3.3M39.4 221.8l-6.6 6.6M39.4 222.6l-5.8 5.8M39.4 223l-5.4 5.4M39.4 227.4l-1 1M39.4 224.7l-3.7 3.7M39.4 226.8l-1.6 1.6M39.4 228l-.4 .4M39.4 225.9l-2.5 2.5M39.4 220.2l-8.2 8.2M39.4 223.8l-4.6 4.6"/>
<path d="M39.4 224.5l-4 3.9M39.4 225.4l-3 3M39.4 223.3l-5.2 5.1M39.4 228.3l-.1 .1M39.4 223.1l-5.3 5.3M39.4 225.2l-3.2 3.2M39.4 225.7l-2.8 2.7M39.4 222.2l-6.2 6.2M39.4 220l-8.3 8.4M39.4 221l-7.4 7.4M39.4 221.7l-6.8 6.7M39.4 226.4l-2 2"/>
<path d="M39.4 221.2l-7.2 7.2M39.4 226.9l-1.5 1.5M39.4 227.6l-.8 .8M39.4 224l-4.4 4.4M39.4 223.4l-5 5M39.4 227.2l-1.2 1.2M39.4 226.7l-1.7 1.7M39.4 226.2l-2.3 2.2M39.4 220.3l-8.1 8.1M39.4 221.5l-6.9 6.9M39.4 223.6l-4.8 4.8M39.4 221.9l-6.5 6.5"/>
<path d="M39.4 222.4l-6 6M39.4 227.9l-.6 .5M39.4 225.5l-3 2.9M39.4 224.3l-4.1 4.1M39.4 228.1l-.3 .3M39.4 226l-2.4 2.4M39.4 221.7l-6.7 6.7M52.1 221.3l-7.1 7.1M52.1 222.9l-5.5 5.5M52.1 223.5l-4.9 4.9M52.1 225.6l-2.8 2.8M52.1 224.6l-3.8 3.8"/>
<path d="M52.1 227.3l-1.1 1.1M52.1 220.4l-8 8M52.1 220.9l-7.5 7.5M52.1 222.5l-5.9 5.9M52.1 222.8l-5.6 5.6M52.1 224.9l-3.5 3.5M52.1 220.1l-8.3 8.3M52.1 221.6l-6.8 6.8M52.1 223.7l-4.7 4.7M52.1 227l-1.4 1.4M52.1 227.5l-.9 .9M52.1 224.5l-3.9 3.9"/>
<path d="M52.1 223.9l-4.4 4.5M52.1 226.1l-2.3 2.3M52.1 226.8l-1.7 1.6M52.1 221.1l-7.2 7.3M52.1 222.1l-6.3 6.3M52.1 223l-5.4 5.4M52.1 224.2l-4.2 4.2M52.1 224.7l-3.6 3.7M52.1 225.1l-3.2 3.3M52.1 226.4l-2.1 2M52.1 226.9l-1.5 1.5M52.1 228l-.3 .4"/>
<path d="M52.1 223.3l-5.1 5.1M52.1 225.4l-3 3M52.1 227.1l-1.3 1.3M52.1 226.6l-1.8 1.8M52.1 221.4l-7 7M52.1 221.8l-6.6 6.6M52.1 221.9l-6.4 6.5M52.1 225.7l-2.7 2.7M52.1 222.4l-6 6M52.1 222.6l-5.8 5.8M52.1 228.3l-.1 .1M52.1 227.4l-1 1"/>
<path d="M52.1 223.1l-5.3 5.3M52.1 225.9l-2.5 2.5M52.1 220.2l-8.2 8.2M52.1 220.7l-7.7 7.7M52.1 221.2l-7.1 7.2M52.1 221.7l-6.7 6.7M52.1 222.8l-5.5 5.6M52.1 223.8l-4.6 4.6M52.1 225l-3.4 3.4M52.1 223.4l-5 5M52.1 227.6l-.8 .8M52.1 227.2l-1.2 1.2"/>
<path d="M52.1 224l-4.3 4.4M52.1 225.2l-3.2 3.2M52.1 226.2l-2.2 2.2M52.1 225.8l-2.6 2.6M52.1 227.9l-.5 .5M52.1 220.5l-7.9 7.9M52.1 221l-7.4 7.4M52.1 222.2l-6.2 6.2M52.1 226.9l-1.4 1.5M52.1 228.1l-.3 .3M52.1 225.5l-2.9 2.9M52.1 226.7l-1.7 1.7"/>
<path d="M52.1 220l-8.3 8.4M52.1 220.6l-7.8 7.8M52.1 221.5l-6.9 6.9M52.1 222l-6.4 6.4M52.1 222.7l-5.7 5.7M52.1 223.6l-4.8 4.8M52.1 226.4l-2 2M52.1 227.4l-.9 1M52.1 223.9l-4.5 4.5M52.1 224.3l-4.1 4.1M52.1 224.4l-4 4M52.1 224.8l-3.6 3.6"/>
<path d="M52.1 226l-2.4 2.4M52.1 227.7l-.7 .7M52.1 228.2l-.2 .2M52.1 220.3l-8.1 8.1M52.1 221.7l-6.6 6.7M52.1 222.3l-6.1 6.1M52.1 220.8l-7.6 7.6M52.1 225.1l-3.3 3.3M52.1 226.3l-2.1 2.1M52.1 223.2l-5.2 5.2M52.1 224.1l-4.3 4.3M52.1 225.3l-3.1 3.1"/>
<path d="M52.1 225.8l-2.5 2.6M52.1 228l-.4 .4M52.1 220.6l-7.7 7.8M52.1 221.1l-7.3 7.3M52.1 226.5l-1.9 1.9"/>
<circle cx="38.4" cy="229.9" r=".55"/>
<circle cx="40.4" cy="229.9" r=".54"/>
<circle cx="42.4" cy="229.9" r=".54"/>
<circle cx="44.4" cy="229.9" r=".56"/>
<circle cx="84.6" cy="222.8" r=".71"/>
<circle cx="87.2" cy="222.8" r=".7"/>
<circle cx="89.8" cy="222.8" r=".7"/>
<circle cx="92.4" cy="222.8" r=".72"/>
<circle cx="130.8" cy="223" r=".7"/>
<circle cx="133.5" cy="223" r=".71"/>
<circle cx="136.1" cy="223" r=".7"/>
<circle cx="138.7" cy="223" r=".72"/>
</g>
<text font-size="4.8" x="185.6" y="38.5" transform="rotate(90 185.6 38.5)">FDS4672A</text>
<text font-size="4.1" x="32.8" y="47.3">Electrical Characteristics</text>
<g font-size="3.4">
<text x="32.8" y="53.4">Symbol</text>
<text x="62" y="53.4">Parameter</text>
<text x="102.6" y="53.4">Test Conditions</text>
<text x="138.9" y="53.4">Min</text>
<text x="148.7" y="53.4">Typ</text>
<text x="158.4" y="53.4">Max</text>
<text x="168.2" y="53.4">Units</text>
<text x="32.8" y="60.3">Off Characteristics</text>
<text x="32.8" y="90.4">On Characteristics</text>
<text x="32.8" y="123.5">Dynamic Characteristics</text>
<text x="32.8" y="142.2">Switching Characteristics</text>
<text x="32.8" y="178.4">Drain–Source Diode Characteristics and Maximum Ratings</text>
</g>
<g font-size="2.7">
<text x="32.8" y="64.4">BV</text>
<text x="48" y="64.4">Drain–Source Breakdown Voltage</text>
<text x="95.4" y="64.5">V</text>
<text x="100.4" y="64.5">= 0 V, I</text>
<text x="111.2" y="64.5">= 250 μA</text>
<text x="140.4" y="64.4">40</text>
<text x="171.6" y="64.4">V</text>
<text x="32.8" y="68.5">ΔBV</text>
<text x="34.8" y="71.8">ΔT</text>
<text x="48" y="68.4">Breakdown Voltage Temperature</text>
<text x="48" y="71.6">Coefficient</text>
<text x="95.4" y="70.1">I</text>
<text x="98.1" y="70.1">= 250 μA, Referenced to 25°C</text>
<text x="150.2" y="70">37</text>
<text x="168.6" y="70.1">mV/°C</text>
<text x="32.8" y="75.7">I</text>
<text x="48" y="75.7">Zero Gate Voltage Drain Current</text>
<text x="95.4" y="75.7">V</text>
<text x="100.4" y="75.7">= 32 V,</text>
<text x="111.1" y="75.7">V</text>
<text x="116.2" y="75.7">= 0 V</text>
<text x="160.9" y="75.7">1</text>
<text x="170.8" y="75.8">μA</text>
<text x="32.8" y="80.1">I</text>
<text x="48" y="80.1">Gate–Body Leakage, Forward</text>
<text x="95.4" y="80.1">V</text>
<text x="100.4" y="80.1">= 12 V,</text>
<text x="112" y="80.1">V</text>
<text x="116.9" y="80.1">= 0 V</text>
<text x="159.4" y="80.1">100</text>
<text x="170.9" y="80.1">nA</text>
<text x="32.8" y="84.5">I</text>
<text x="48" y="84.5">Gate–Body Leakage, Reverse</text>
<text x="95.4" y="84.5">V</text>
<text x="100.4" y="84.5">= –12 V V</text>
<text x="116.2" y="84.5">= 0 V</text>
<text x="158.6" y="84.5">–100</text>
<text x="170.9" y="84.5">nA</text>
<text x="32.8" y="94.4">V</text>
<text x="48" y="94.4">Gate Threshold Voltage</text>
<text x="95.4" y="94.5">V</text>
<text x="100.4" y="94.5">= V</text>
<text x="107" y="94.5">, I</text>
<text x="111.3" y="94.5">= 250 μA</text>
<text x="140" y="94.4">0.8</text>
<text x="149.9" y="94.4">1.2</text>
<text x="159.8" y="94.4">2.0</text>
<text x="171.6" y="94.4">V</text>
<text x="32.8" y="98.5">ΔV</text>
<text x="34.8" y="101.9">ΔT</text>
<text x="48" y="98.5">Gate Threshold Voltage</text>
<text x="48" y="101.6">Temperature Coefficient</text>
<text x="95.4" y="98.6">I</text>
<text x="98.1" y="98.6">= 250 μA, Referenced to 25°C</text>
<text x="150.2" y="100.1">–4</text>
<text x="168.6" y="100.2">mV/°C</text>
<text x="32.8" y="105.3">R</text>
<text x="48" y="105.3">Static Drain–Source</text>
<text x="95.4" y="105.6">V</text>
<text x="100.4" y="105.6">= 4.5 V, I</text>
<text x="113.9" y="105.6">= 11 A</text>
<text x="150.2" y="105.3">10</text>
<text x="160.2" y="105.6">13</text>
<text x="170.3" y="105.5">mΩ</text>
<text x="32.8" y="113.2">I</text>
<text x="48" y="108.5">On–Resistance</text>
<text x="48" y="113.2">On–State Drain Current</text>
<text x="95.4" y="113.2">V</text>
<text x="95.4" y="109.3">V</text>
<text x="99.7" y="109.3">=4.5 V, I</text>
<text x="100.4" y="113.2">= 4.5 V, V</text>
<text x="112" y="109.3">=11A, T =125°C</text>
<text x="116.1" y="113.2">= 5 V</text>
<text x="140.4" y="113.2">50</text>
<text x="148.1" y="108.5">15</text>
<text x="157.9" y="108.8">21</text>
<text x="171.6" y="113.2">A</text>
<text x="32.8" y="117.6">g</text>
<text x="48" y="117.6">Forward Transconductance</text>
<text x="95.4" y="117.6">V</text>
<text x="100.4" y="117.6">= 5 V, I</text>
<text x="111.9" y="117.6">= 11 A</text>
<text x="150.2" y="117.6">65</text>
<text x="171.6" y="117.6">S</text>
<text x="32.8" y="127.6">C</text>
<text x="32.8" y="131.9">C</text>
<text x="48" y="127.6">Input Capacitance</text>
<text x="48" y="131.9">Output Capacitance</text>
<text x="95.4" y="132">f = 1.0 MHz</text>
<text x="95.4" y="128.1">V</text>
<text x="100.4" y="128.1">= 20 V,</text>
<text x="111.1" y="128.1">V</text>
<text x="116.7" y="128.1">= 0 V,</text>
<text x="148.7" y="127.6">4766</text>
<text x="149.5" y="131.9">346</text>
<text x="170.9" y="127.6">pF</text>
<text x="170.9" y="131.9">pF</text>
<text x="32.8" y="136.3">C</text>
<text x="48" y="136.3">Reverse Transfer Capacitance</text>
<text x="149.5" y="136.3">155</text>
<text x="170.9" y="136.3">pF</text>
<text x="32.8" y="146.3">t</text>
<text x="48" y="146.3">Turn–On Delay Time</text>
<text x="95.4" y="145.8">V</text>
<text x="95.4" y="149.1">V</text>
<text x="100.4" y="149.1">= 4.5 V, R</text>
<text x="100.4" y="145.8">= 20 V,</text>
<text x="111.9" y="145.8">I</text>
<text x="114.6" y="145.8">= 1 A,</text>
<text x="118.3" y="149.1">= 6 Ω</text>
<text x="150.2" y="146.3">17</text>
<text x="160.1" y="146.3">31</text>
<text x="171.1" y="146.3">ns</text>
<text x="32.8" y="150.6">t</text>
<text x="32.8" y="155">t</text>
<text x="48" y="150.6">Turn–On Rise Time</text>
<text x="48" y="155">Turn–Off Delay Time</text>
<text x="150.2" y="155">43</text>
<text x="151" y="150.6">9</text>
<text x="160.1" y="150.6">18</text>
<text x="160.1" y="155">68</text>
<text x="171.1" y="150.6">ns</text>
<text x="171.1" y="155">ns</text>
<text x="32.8" y="159.4">t</text>
<text x="48" y="159.4">Turn–Off Fall Time</text>
<text x="150.2" y="159.4">14</text>
<text x="160.1" y="159.4">25</text>
<text x="171.1" y="159.4">ns</text>
<text x="32.8" y="163.7">Q</text>
<text x="48" y="163.7">Total Gate Charge</text>
<text x="95.4" y="163.3">V</text>
<text x="95.4" y="166.4">V</text>
<text x="100.4" y="163.3">= 20 V,</text>
<text x="100.4" y="166.4">= 4.5 V</text>
<text x="111.1" y="163.3">I</text>
<text x="113.9" y="163.3">= 11 A,</text>
<text x="150.2" y="163.7">35</text>
<text x="160.1" y="163.7">49</text>
<text x="170.8" y="163.7">nC</text>
<text x="32.8" y="168.1">Q</text>
<text x="32.8" y="172.5">Q</text>
<text x="48" y="172.5">Gate–Drain Charge</text>
<text x="48" y="168.1">Gate–Source Charge</text>
<text x="149.9" y="168.1">7.8</text>
<text x="149.9" y="172.5">8.8</text>
<text x="170.8" y="168.1">nC</text>
<text x="170.8" y="172.5">nC</text>
<text x="32.8" y="182.4">I</text>
<text x="48" y="182.4">Maximum Continuous Drain–Source Diode Forward Current</text>
<text x="159.8" y="182.4">2.1</text>
<text x="171.6" y="182.4">A</text>
<text x="32.8" y="187.9">V</text>
<text x="48" y="186.4">Drain–Source Diode Forward</text>
<text x="48" y="189.5">Voltage</text>
<text x="93.9" y="187.9">V</text>
<text x="98.9" y="187.9">= 0 V,</text>
<text x="109.7" y="187.9">I = 2.1 A</text>
<text x="149.9" y="187.9">0.7</text>
<text x="159.8" y="187.9">1.2</text>
<text x="171.6" y="187.9">V</text>
</g>
<g font-size="2.1">
<text x="94.2" y="47.3">T</text>
<text x="97" y="47.3">= 25°C unless otherwise noted</text>
<text x="67.9" y="90.4">(Note 2)</text>
<text x="77.2" y="142.2">(Note 2)</text>
<text x="125.4" y="187.9">(Note 2)</text>
<text x="30.9" y="195">Notes:</text>
<text x="30.9" y="198">1. R</text>
<text x="33.1" y="201.2">the drain pins. R</text>
<text x="37.6" y="198">is the sum of the junction-to-case and case-to-ambient thermal resistance where the case thermal reference is defined as the solder mounting surface of</text>
<text x="51.8" y="201.2">is guaranteed by design while R</text>
<text x="84.3" y="201.2">is determined by the user's board design.</text>
<text x="55.9" y="216">a) 50°C/W when</text>
<text x="96" y="216">b) 105°C/W when</text>
<text x="143.9" y="216">c)</text>
<text x="147.1" y="216">125°C/W when mounted on a</text>
<text x="59.1" y="220.7">pad of 2 oz copper</text>
<text x="59.1" y="218.3">mounted on a 1in</text>
<text x="99.2" y="218.3">mounted on a .04 in</text>
<text x="99.2" y="220.7">pad of 2 oz copper</text>
<text x="147.1" y="218.3">minimum pad.</text>
<text x="30.9" y="235">Scale 1 : 1 on letter size paper</text>
<text x="30.9" y="240.2">2. Pulse Test: Pulse Width &lt; 300μs, Duty Cycle &lt; 2.0%</text>
<text x="30.9" y="245.3">3.Starting T = 25 C, L = 3mH,I</text>
<text x="60.8" y="245.3">= 11A, V</text>
<text x="71.3" y="245.3">= 40V, V</text>
<text x="81.8" y="245.3">= 10V</text>
</g>
<g font-size="1.7">
<text x="36.4" y="64.7">DSS</text>
<text x="97.2" y="64.8">GS</text>
<text x="109.2" y="64.8">D</text>
<text x="38.1" y="68.5">DSS</text>
<text x="96.1" y="70.5">D</text>
<text x="33.5" y="76.1">DSS</text>
<text x="38.2" y="72.2">J</text>
<text x="97.2" y="76.1">DS</text>
<text x="112.9" y="76.1">GS</text>
<text x="33.5" y="80.4">GSSF</text>
<text x="97.2" y="80.4">GS</text>
<text x="113.7" y="80.4">DS</text>
<text x="33.5" y="84.8">GSSR</text>
<text x="97.2" y="84.8">GS</text>
<text x="113" y="84.8">DS</text>
<text x="34.6" y="94.8">GS(th)</text>
<text x="97.2" y="94.9">DS</text>
<text x="104.5" y="94.9">GS</text>
<text x="109.3" y="94.9">D</text>
<text x="36.3" y="98.5">GS(th)</text>
<text x="96.1" y="99">D</text>
<text x="34.8" y="105.6">DS(on)</text>
<text x="38.2" y="102.2">J</text>
<text x="97.2" y="106">GS</text>
<text x="111.9" y="106">D</text>
<text x="33.5" y="113.6">D(on)</text>
<text x="97.2" y="109.7">GS</text>
<text x="97.2" y="113.6">GS</text>
<text x="110" y="109.7">D</text>
<text x="112.9" y="113.6">DS</text>
<text x="121.6" y="109.7">J</text>
<text x="34.3" y="117.9">FS</text>
<text x="97.2" y="117.9">DS</text>
<text x="109.9" y="117.9">D</text>
<text x="34.8" y="127.9">iss</text>
<text x="97.2" y="128.5">DS</text>
<text x="113.4" y="128.5">GS</text>
<text x="34.8" y="132.3">oss</text>
<text x="34.8" y="136.7">rss</text>
<text x="33.5" y="146.6">d(on)</text>
<text x="97.2" y="146.1">DD</text>
<text x="97.2" y="149.5">GS</text>
<text x="112.6" y="146.1">D</text>
<text x="113.9" y="149.5">GEN</text>
<text x="33.5" y="151">r</text>
<text x="33.5" y="155.3">d(off)</text>
<text x="33.5" y="159.7">f</text>
<text x="34.9" y="164.1">g</text>
<text x="97.2" y="163.6">DS</text>
<text x="97.2" y="166.8">GS</text>
<text x="111.9" y="163.6">D</text>
<text x="34.9" y="168.5">gs</text>
<text x="34.9" y="172.8">gd</text>
<text x="33.5" y="182.8">S</text>
<text x="34.6" y="188.3">SD</text>
<text x="95.7" y="188.3">GS</text>
<text x="110.4" y="188.3">S</text>
<text x="161.2" y="260">FDS4672A Rev C1 (W)</text>
</g>
<g font-size="1.5">
<text x="95.4" y="48.2">A</text>
<text x="34.6" y="198.9">θJA</text>
<text x="48.7" y="202">θJC</text>
<text x="81" y="202">θCA</text>
</g>
<g font-size="1.4">
<text x="75" y="217.3">2</text>
<text x="117.5" y="217.3">2</text>
<text x="41.5" y="245.7">J</text>
<text x="46.8" y="244.3">o</text>
<text x="59.2" y="245.7">D</text>
<text x="68.7" y="245.7">DD</text>
<text x="79.2" y="245.7">GS</text>
</g>
</svg>
